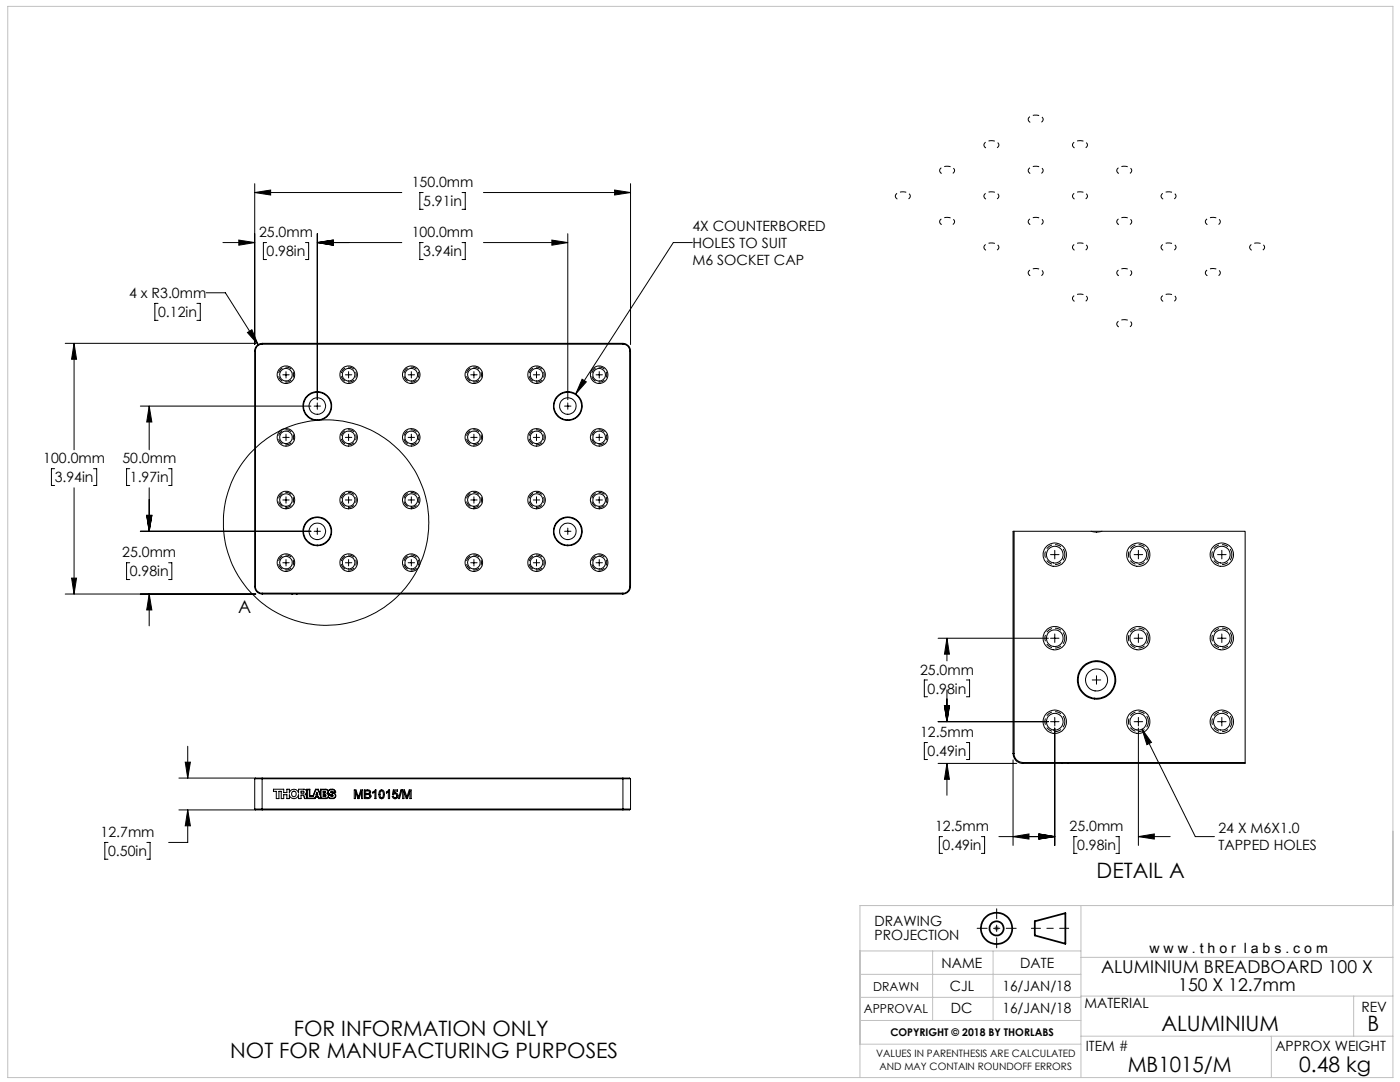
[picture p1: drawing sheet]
<svg xmlns="http://www.w3.org/2000/svg" width="279mm" height="216mm" viewBox="0 0 279 216" stroke-linecap="round" stroke-linejoin="round" font-family="sans-serif">
<g fill="none" stroke="#000" stroke-width=".35">
<path d="M206.5 183.8l6.1-1.6v6.1l-6.1-1.6z"/>
<circle cx="198.9" cy="185.2" r="3.1"/>
<circle cx="198.9" cy="185.2" r="1.4"/>
</g>
<path d="M198.4 185.2h1M198.5 184.9l.7 .7M198.9 184.7v1M199.2 184.9l-.7 .7" fill="none" stroke="#808080" stroke-width=".2"/>
<path d="M205.8 185.2h7.5" fill="none" stroke="#000" stroke-width=".2" stroke-dasharray="15.2 1.3 1.3 1.3" stroke-dashoffset="13.4"/>
<path d="M195 185.2h7.8M198.9 181.3v7.8" fill="none" stroke="#000" stroke-width=".2" stroke-dasharray="15.2 1.3 1.3 1.3" stroke-dashoffset="13.2"/>
<g fill="none" stroke="#c0c0c0" stroke-width=".2">
<path d="M1.6 1.3h276.4v213.7h-276.4zM171.6 189.8h44.1M171.6 199h44.1M171.6 194.4h44.1M186.1 189.8v13.8M198.2 189.8v13.8M215.7 198.8h62.3M215.7 180.7v34.3M215.7 191h62.3M270.2 198.8v8M278 180.7h-106.4v34.3M171.6 203.6h44.1"/>
<path d="M171.6 208.4h44.1M215.7 206.8h62.3M253.7 206.8v8.2"/>
</g>
<g fill="none" stroke="#000" stroke-width=".2" stroke-dasharray="1.3 .6" stroke-linecap="butt">
<path d="M178.9 39.6a.66 .66 0 0 1-.2-.7 .66 .66 0 0 1 .6-.4 1.96 1.96 0 0 1 2.3 .4v.5l-.3 .3M187.8 34.5a.66 .66 0 0 1-.3-.7 .66 .66 0 0 1 .6-.5 1.96 1.96 0 0 1 2.4 .5v.5l-.3 .3M196.6 29.4a.66 .66 0 0 1-.2-.7 .66 .66 0 0 1 .5-.5 1.96 1.96 0 0 1 2.4 .5v.5l-.3 .3M196.6 39.6a.66 .66 0 0 1-.2-.7 .66 .66 0 0 1 .5-.4 1.96 1.96 0 0 1 2.4 .4v.5l-.3 .3M205.5 24.3a.66 .66 0 0 1-.3-.7 .66 .66 0 0 1 .6-.5 1.96 1.96 0 0 1 2.4 .5l-.1 .5-.3 .3M205.5 34.5a.66 .66 0 0 1-.3-.7 .66 .66 0 0 1 .6-.5 1.96 1.96 0 0 1 2.4 .5l-.1 .5-.3 .3M214.3 29.4a.66 .66 0 0 1-.2-.7 .66 .66 0 0 1 .5-.5 1.96 1.96 0 0 1 2.4 .5v.5l-.3 .3M214.3 39.6a.66 .66 0 0 1-.2-.7 .66 .66 0 0 1 .5-.4 1.96 1.96 0 0 1 2.4 .4v.5l-.3 .3M223.1 34.5a.66 .66 0 0 1-.2-.7 .66 .66 0 0 1 .6-.5 1.96 1.96 0 0 1 2.3 .5v.5l-.3 .3M232 39.6a.66 .66 0 0 1-.3-.7 .66 .66 0 0 1 .6-.4 1.96 1.96 0 0 1 2.4 .4l-.1 .5-.2 .3M187.8 44.7a.66 .66 0 0 1-.3-.7 .66 .66 0 0 1 .6-.4 1.96 1.96 0 0 1 2.4 .4v.5l-.3 .3M196.6 49.8a.66 .66 0 0 1-.2-.7 .66 .66 0 0 1 .5-.4 1.96 1.96 0 0 1 2.4 .5v.4l-.3 .3"/>
<path d="M205.5 44.7a.66 .66 0 0 1-.3-.7 .66 .66 0 0 1 .6-.4 1.96 1.96 0 0 1 2.4 .4l-.1 .5-.3 .3M205.5 54.9a.66 .66 0 0 1-.3-.7 .66 .66 0 0 1 .6-.4 1.96 1.96 0 0 1 2.4 .5l-.1 .4-.3 .3M214.3 49.8a.66 .66 0 0 1-.2-.7 .66 .66 0 0 1 .5-.4 1.96 1.96 0 0 1 2.4 .5v.4l-.3 .3M223.1 44.7a.66 .66 0 0 1-.2-.7 .66 .66 0 0 1 .6-.4 1.96 1.96 0 0 1 2.3 .4v.5l-.3 .3M223.1 54.9a.66 .66 0 0 1-.2-.7 .66 .66 0 0 1 .6-.4 1.96 1.96 0 0 1 2.3 .5v.4l-.3 .3M232 49.8a.66 .66 0 0 1-.3-.7 .66 .66 0 0 1 .6-.4 1.96 1.96 0 0 1 2.4 .5l-.1 .4-.2 .3M240.8 44.7a.66 .66 0 0 1-.2-.7 .66 .66 0 0 1 .5-.4 1.96 1.96 0 0 1 2.4 .4v.5l-.3 .3M240.8 54.9a.66 .66 0 0 1-.2-.7 .66 .66 0 0 1 .5-.4 1.96 1.96 0 0 1 2.4 .5v.4l-.3 .3M249.6 49.8a.66 .66 0 0 1-.2-.7 .66 .66 0 0 1 .6-.4 1.96 1.96 0 0 1 2.4 .5l-.1 .4-.3 .3M214.3 60a.66 .66 0 0 1-.2-.7 .66 .66 0 0 1 .5-.4 1.96 1.96 0 0 1 2.4 .5v.4l-.3 .3M223.1 65.1a.66 .66 0 0 1-.2-.7 .66 .66 0 0 1 .6-.4 1.96 1.96 0 0 1 2.3 .5v.4l-.3 .3M232 60a.66 .66 0 0 1-.3-.7 .66 .66 0 0 1 .6-.4 1.96 1.96 0 0 1 2.4 .5l-.1 .4-.2 .3"/>
</g>
<path d="M212.5 110.7a2 2 0 0 0-2.8-1.9 2 2 0 0 0-.5 3.4 2 2 0 0 0 3.2-1l.1-.5M229.2 110.7a2 2 0 0 0-2.8-1.9 2 2 0 0 0-.5 3.4 2 2 0 0 0 3.2-1l.1-.5M245.9 110.7a2 2 0 0 0-2.9-1.9 2 2 0 0 0-.4 3.4 2 2 0 0 0 3.2-1l.1-.5M212.5 127.3a2 2 0 0 0-2.8-1.8 2 2 0 0 0-.5 3.4 2 2 0 0 0 3.2-1l.1-.6M229.2 127.3a2 2 0 0 0-2.8-1.8 2 2 0 0 0-.5 3.4 2 2 0 0 0 3.2-1l.1-.6M245.9 127.3a2 2 0 0 0-2.9-1.8 2 2 0 0 0-.4 3.4 2 2 0 0 0 3.2-1l.1-.6M212.5 144a2 2 0 0 0-2.8-1.8 2 2 0 0 0-.5 3.3 2 2 0 0 0 3.2-1l.1-.5M229.2 144a2 2 0 0 0-2.8-1.8 2 2 0 0 0-.5 3.3 2 2 0 0 0 3.2-1l.1-.5M245.9 144a2 2 0 0 0-2.9-1.8 2 2 0 0 0-.4 3.3 2 2 0 0 0 3.2-1l.1-.5" fill="none" stroke="#000" stroke-width=".2" stroke-dasharray="1.3 .6" stroke-dashoffset=".1" stroke-linecap="butt"/>
<g fill="none" stroke="#000" stroke-width=".2" stroke-dasharray="1.3 .6" stroke-dashoffset=".7" stroke-linecap="butt">
<path d="M58.6 74.8a1.5 1.5 0 0 0-2.2-1.4 1.5 1.5 0 0 0-.2 2.6 1.5 1.5 0 0 0 2.4-1.1v-.1M71.1 74.8a1.5 1.5 0 0 0-2.2-1.4 1.5 1.5 0 0 0-.2 2.6 1.5 1.5 0 0 0 2.4-1.1v-.1M83.6 74.8a1.5 1.5 0 0 0-2.2-1.4 1.5 1.5 0 0 0-.2 2.6 1.5 1.5 0 0 0 2.4-1.1v-.1M96.1 74.8a1.5 1.5 0 0 0-2.2-1.4 1.5 1.5 0 0 0-.2 2.6 1.5 1.5 0 0 0 2.4-1.1v-.1M108.6 74.8a1.5 1.5 0 0 0-2.2-1.4 1.5 1.5 0 0 0-.2 2.6 1.5 1.5 0 0 0 2.4-1.1v-.1M121.1 74.8a1.5 1.5 0 0 0-2.2-1.4 1.5 1.5 0 0 0-.2 2.6 1.5 1.5 0 0 0 2.4-1.1v-.1M58.6 99.8a1.5 1.5 0 0 0-2.2-1.4 1.5 1.5 0 0 0-.2 2.6 1.5 1.5 0 0 0 2.4-1.1v-.1M58.6 87.3a1.5 1.5 0 0 0-2.2-1.4 1.5 1.5 0 0 0-.2 2.6 1.5 1.5 0 0 0 2.4-1.1v-.1M71.1 99.8a1.5 1.5 0 0 0-2.2-1.4 1.5 1.5 0 0 0-.2 2.6 1.5 1.5 0 0 0 2.4-1.1v-.1M71.1 87.3a1.5 1.5 0 0 0-2.2-1.4 1.5 1.5 0 0 0-.2 2.6 1.5 1.5 0 0 0 2.4-1.1v-.1M83.6 99.8a1.5 1.5 0 0 0-2.2-1.4 1.5 1.5 0 0 0-.2 2.6 1.5 1.5 0 0 0 2.4-1.1v-.1M83.6 87.3a1.5 1.5 0 0 0-2.2-1.4 1.5 1.5 0 0 0-.2 2.6 1.5 1.5 0 0 0 2.4-1.1v-.1"/>
<path d="M96.1 99.8a1.5 1.5 0 0 0-2.2-1.4 1.5 1.5 0 0 0-.2 2.6 1.5 1.5 0 0 0 2.4-1.1v-.1M96.1 87.3a1.5 1.5 0 0 0-2.2-1.4 1.5 1.5 0 0 0-.2 2.6 1.5 1.5 0 0 0 2.4-1.1v-.1M108.6 99.8a1.5 1.5 0 0 0-2.2-1.4 1.5 1.5 0 0 0-.2 2.6 1.5 1.5 0 0 0 2.4-1.1v-.1M108.6 87.3a1.5 1.5 0 0 0-2.2-1.4 1.5 1.5 0 0 0-.2 2.6 1.5 1.5 0 0 0 2.4-1.1v-.1M121.1 99.8a1.5 1.5 0 0 0-2.2-1.4 1.5 1.5 0 0 0-.2 2.6 1.5 1.5 0 0 0 2.4-1.1v-.1M121.1 87.3a1.5 1.5 0 0 0-2.2-1.4 1.5 1.5 0 0 0-.2 2.6 1.5 1.5 0 0 0 2.4-1.1v-.1M58.6 112.3a1.5 1.5 0 0 0-2.2-1.4 1.5 1.5 0 0 0-.2 2.6 1.5 1.5 0 0 0 2.4-1.1v-.1M71.1 112.3a1.5 1.5 0 0 0-2.2-1.4 1.5 1.5 0 0 0-.2 2.6 1.5 1.5 0 0 0 2.4-1.1v-.1M83.6 112.3a1.5 1.5 0 0 0-2.2-1.4 1.5 1.5 0 0 0-.2 2.6 1.5 1.5 0 0 0 2.4-1.1v-.1M96.1 112.3a1.5 1.5 0 0 0-2.2-1.4 1.5 1.5 0 0 0-.2 2.6 1.5 1.5 0 0 0 2.4-1.1v-.1M108.6 112.3a1.5 1.5 0 0 0-2.2-1.4 1.5 1.5 0 0 0-.2 2.6 1.5 1.5 0 0 0 2.4-1.1v-.1M121.1 112.3a1.5 1.5 0 0 0-2.2-1.4 1.5 1.5 0 0 0-.2 2.6 1.5 1.5 0 0 0 2.4-1.1v-.1"/>
</g>
<g fill="none" stroke="#000" stroke-width=".2">
<path d="M50.8 38.4h29.4M50.8 36.7v32.1M50.8 38.4l3.2-.5v1zM84.5 38.4h-.7v3.4h.7M92.2 38.4h.7v3.4h-.7M96.5 38.4h29.3M122.7 37.9l3.1 .5-3.1 .5zM125.8 36.7v32.1M41.2 58.4h3.8l6.5 10.4M44.5 48.4h6.3M47.7 47.9l3.1 .5-3.1 .5zM53.2 48.4h-.6v3.4h.6"/>
<path d="M61 48.4h.6v3.4h-.6M63.3 46.6v33.2M63.3 48.4h16.9M63.3 48.4l3.2-.5v1zM84.5 48.4h-.7v3.4h.7M92.2 48.4h.7v3.4h-.7M96.5 48.4h16.8M110.1 47.9l3.2 .5-3.2 .5zM113.3 46.6v33.2M138.2 48.4h-3.8l-19.5 30.2M13 68.5h38M14.8 68.5v21.2"/>
<path d="M14.8 68.5l.5 3.2h-1zM31.5 60.5h-.6v3.4h.6M39.3 60.5h.7v3.4h-.7M49.4 66.4l.9-.6 1.2 3zM50.8 70v47M50.8 70h.2M51 70v47M52.3 68.7a1.33 1.33 0 0 0-1.3 1.3M52.3 68.5a1.51 1.51 0 0 0-1.5 1.5M52.3 68.5h72M52.3 68.7h72M52.3 68.5v.2"/>
<path d="M56.4 74.8h1.3M57.1 74.2v1.2M68.9 74.8h1.3M69.6 74.2v1.2M81.5 74.8h1.2M82.1 74.2v1.2M93.9 74.8h1.3M94.6 74.2v1.2M106.4 74.8h1.3M107.1 74.2v1.2M116.2 75.7l.8 .5-2.1 2.4zM119 74.8h1.2"/>
<path d="M119.6 74.2v1.2M124.3 68.7a1.33 1.33 0 0 1 1.4 1.3M124.3 68.5a1.57 1.57 0 0 1 1.5 1.5M124.3 68.5v.2M125.7 70v47M125.7 70h.1M125.8 70v47M10.9 93.5h-.6v3.4h.6M14.8 97.3v21.2M18.7 93.5h.6v3.4h-.6M25.9 93.5h-.6v3.4h.6M28 81h34.1"/>
<path d="M29.8 81v8.7M29.8 97.3v8.7M29.8 81l.5 3.2h-1zM33.7 93.5h.6v3.4h-.6M56.4 99.8h1.3M56.4 87.3h1.3M57.1 86.6v1.3M57.1 99.1v1.3M62.7 81h1.3M63.3 80.4v1.3M68.9 99.8h1.3M68.9 87.3h1.3"/>
<path d="M69.6 86.6v1.3M69.6 99.1v1.3M81.5 99.8h1.2M81.5 87.3h1.2M82.1 86.6v1.3M82.1 99.1v1.3M93.9 99.8h1.3M93.9 87.3h1.3M94.6 86.6v1.3M94.6 99.1v1.3M106.4 99.8h1.3M106.4 87.3h1.3"/>
<path d="M107.1 86.6v1.3M107.1 99.1v1.3M112.7 81h1.2M113.3 80.4v1.3M119 99.8h1.2M119 87.3h1.2M119.6 86.6v1.3M119.6 99.1v1.3M13 118.5h38M14.3 115.4h1l-.5 3.1zM25.9 112.3h-.6v3.3h.6M28 106h34.1"/>
<path d="M29.3 102.8h1l-.5 3.2zM29.8 118.5v6.4M29.8 118.5l.5 3.2h-1zM33.7 112.3h.6v3.3h-.6M50.8 117a1.51 1.51 0 0 0 1.5 1.5M50.8 117h.2M51 117a1.33 1.33 0 0 0 1.3 1.4M52.3 118.5h72M52.3 118.4h72M52.3 118.4v.1M56.4 112.3h1.3M57.1 111.7v1.2"/>
<path d="M58.2 118.5h.1M59.1 118.5h.1M62.7 106h1.3M63.3 105.4v1.2M68.9 112.3h1.3M69.6 111.7v1.2M81.5 112.3h1.2M82.1 111.7v1.2M93.9 112.3h1.3M94.6 111.7v1.2M106.4 112.3h1.3M107.1 111.7v1.2"/>
<path d="M112.7 106h1.2M113.3 105.4v1.2M119 112.3h1.2M119.6 111.7v1.2M124.3 118.4v.1M125.7 117a1.33 1.33 0 0 1-1.4 1.4M125.7 117h.1M125.8 117a1.57 1.57 0 0 1-1.5 1.5M202.4 106v44.4M209.7 110.7h1.6M210.5 109.8v1.7M217.7 106l1.1 .2 1.2-.2"/>
<path d="M226.3 110.7h1.7M227.2 109.8v1.7M243 110.7h1.7M243.8 109.8v1.7M185.1 135.7h-.6v3.3h.6M187.2 127.4h22M189 127.4v4.5M189 137.7v6.3M189 127.4l.5 3.1h-1zM192.9 135.7h.6v3.3h-.6M209.7 127.4h1.6M210.5 126.5v1.7"/>
<path d="M218 135.7h1.7M218.8 134.8v1.7M226.3 127.4h1.7M227.2 126.5v1.7M243 127.4h1.7M243.8 126.5v1.7M35.7 155.3h15.3M37 152.1h1l-.5 3.2zM37.5 148.9v6.4M50.8 155.4h75M50.8 155.4v6M52.3 155.3h-1.3l-.2 .1"/>
<path d="M52.3 155.3h72M52.3 155.3v6.3M54.6 157.5h2v.7h.7v-.7h.4v.7a.94 .94 0 0 1 1-.7 .94 .94 0 0 1 .9 .7v-.7h1a.52 .52 0 0 1 .6 .4 .52 .52 0 0 1-.3 .6l.2 .2 .1 .5v-1.7h.6v1.3h.7l.5-1.3h.5l.5 1.1v-1.1h1.1l.4 .3 .3-.3h.2a.72 .72 0 0 1 1 .6l-.9-.1 .2 .2a.61 .61 0 0 1 .6 .4 .61 .61 0 0 1-.4 .7h-.7a.28 .28 0 0 0-.3-.2 .28 .28 0 0 0-.3 .2h-1.6l-.1-.3h-.5l-.1 .3h-2.1l-.2-.6-.5-.1v.7h-.5v-.7a.94 .94 0 0 1-.9 .7 .94 .94 0 0 1-1-.7v.7h-.4v-.7h-.7v.7h-.5v-1.4h-.4v1.4h-.6v-1.4h-.5zM60.1 157.9h.4a.19 .19 0 0 1 .2 .2 .19 .19 0 0 1-.2 .2h-.4zM61.3 157.6h.4v1.3h.8l.5-1.3h.5l.6 1.6v-1.6h.9a.41 .41 0 0 1 .4 .3 .41 .41 0 0 1-.1 .4l.2 .4h.4a.24 .24 0 0 0 .3 .3 .24 .24 0 0 0 .2-.4l-.7-.2a.47 .47 0 0 1-.1-.6 .47 .47 0 0 1 .4-.2l.7 .1 .2 .3h-.5a.18 .18 0 0 0-.2-.1 .18 .18 0 0 0-.1 .3h.2a.54 .54 0 0 1 .5 .5 .54 .54 0 0 1-.3 .6l-.6-.1-.4-.3-.3 .3h-1.5l-.2-.2h-.5l-.2 .2h-1.5zM63.3 158.4v.2h-.1zM63.3 158.1l.1 .5h-.4zM64.5 157.9h.3a.18 .18 0 0 1 .2 .2 .18 .18 0 0 1-.2 .2h-.3zM64.5 158.6h.4a.18 .18 0 0 1 .2 .2 .18 .18 0 0 1-.2 .1h-.4zM64.6 158l.3 .1-.3 .1zM64.6 158.6l.4 .2h-.4zM65.5 158.2l.3 .4h-.2z"/>
<path d="M66 158.6l.4 .2-.3 .1zM70.7 157.6h.3l.5 1.5 .5-1.5h.4v1.7h-.3v-1.4l-.5 1.4h-.2l-.5-1.4v1.4h-.2zM72.7 157.6h.7a.44 .44 0 0 1 .5 .3 .44 .44 0 0 1-.2 .5 .49 .49 0 0 1 .3 .7 .49 .49 0 0 1-.6 .2h-.7zM73 158.5h.4a.32 .32 0 0 1 .4 .3 .32 .32 0 0 1-.4 .3h-.4zM73 157.8h.3a.3 .3 0 0 1 .4 .3 .3 .3 0 0 1-.4 .3h-.3zM74.4 158l.6-.4v1.7h-.2v-1.3l-.4 .3zM75.9 157.7a.62 .62 0 0 1 .7 .1 .62 .62 0 0 1 .1 .7 .59 .59 0 0 1-.2 .8 .59 .59 0 0 1-.8-.3l-.1-.8zM76 157.8h.2a.85 .85 0 0 1 0 1.4 .94 .94 0 0 1-.2-1.4zM77.1 158l.7-.4v1.7h-.3v-1.3l-.4 .3zM78.5 157.6h.8v.3h-.6l-.1 .4a.57 .57 0 0 1 .8 .3 .57 .57 0 0 1-.4 .8 .57 .57 0 0 1-.7-.5h.2a.38 .38 0 0 0 .5 .2 .38 .38 0 0 0 .2-.5 .38 .38 0 0 0-.5-.2l-.4 .1zM80 157.6h.2l-.5 1.7h-.2zM80.4 157.6h.3l.5 1.5 .5-1.5h.4v1.7h-.3v-1.4l-.5 1.4h-.2l-.5-1.4v1.4h-.2z"/>
<path d="M124.3 155.3h1.4l.1 .1M124.3 155.3v6.3M125.8 155.4v6M185.1 148.2h-.6v3.4h.6M187.2 144h22M187.2 152.3h15.7M188.5 140.8h1l-.5 3.2zM189 152.3v6.4M189 152.3l.5 3.2h-1zM192.9 148.2h.6v3.4h-.6M202.2 151.6v17.1M202.2 150.4a1.93 1.93 0 0 0 2 1.9"/>
<path d="M202.2 150.4v-44.4h46.3v46.3h-44.3M202.2 150.4h.2M202.4 150.4a1.75 1.75 0 0 0 1.8 1.8M204.2 152.2h44.3M204.2 152.2v.1M209.7 144h1.6M210.5 143.2v1.7M210.5 145.3v23.4M212 152.3v.1M213.2 152.3v.1M226.3 144h1.7M227.2 145.3v23.4"/>
<path d="M227.2 143.2v1.7M227.9 145.5l10.6 21.4h3.9M227.9 145.5l1.9 2.6-.9 .5zM243 144h1.7M243.8 143.2v1.7M21.6 168.1h-.7v3.3h.7M29.3 168.1h.7v3.3h-.7M35.7 161.6h15.3M37.5 161.6v6.5h-3.8M37.5 161.6l.5 3.2h-1zM50.8 161.4h75M50.8 161.4l.2 .2h1.3"/>
<path d="M52.3 161.6h72M125.8 161.4l-.1 .2h-1.4M188.1 166.9h-.6v3.4h.6M195.9 166.9h.6v3.4h-.6M199.4 166.9h11.1M202.2 166.9l3.2-.5v1zM207.3 166.4l3.2 .5-3.2 .5zM214.9 166.9h-.6v3.4h.6M222.7 166.9h.6v3.4h-.6M227.2 166.9h6.3M227.2 166.9l3.2-.5v1z"/>
<circle cx="57.1" cy="74.8" r="1.75"/>
<circle cx="57.1" cy="74.8" r="1.25"/>
<circle cx="69.6" cy="74.8" r="1.25"/>
<circle cx="69.6" cy="74.8" r="1.74"/>
<circle cx="82.1" cy="74.8" r="1.24"/>
<circle cx="82.1" cy="74.8" r="1.75"/>
<circle cx="94.6" cy="74.8" r="1.75"/>
<circle cx="94.6" cy="74.8" r="1.25"/>
<circle cx="107.1" cy="74.8" r="1.25"/>
<circle cx="107.1" cy="74.8" r="1.74"/>
<circle cx="119.6" cy="74.8" r="1.24"/>
<circle cx="119.6" cy="74.8" r="1.75"/>
<circle cx="57.1" cy="87.3" r="1.75"/>
<circle cx="57.1" cy="99.8" r="1.76"/>
<circle cx="57.1" cy="99.8" r="1.27"/>
<circle cx="57.1" cy="87.3" r="1.25"/>
<circle cx="63.3" cy="81" r="2.87"/>
<circle cx="63.3" cy="81" r="2.76"/>
<circle cx="63.3" cy="81" r="1.65"/>
<circle cx="69.6" cy="87.3" r="1.25"/>
<circle cx="69.6" cy="99.8" r="1.27"/>
<circle cx="69.6" cy="87.3" r="1.74"/>
<circle cx="69.6" cy="99.8" r="1.75"/>
<circle cx="82.1" cy="87.3" r="1.24"/>
<circle cx="82.1" cy="99.8" r="1.26"/>
<circle cx="82.1" cy="87.3" r="1.75"/>
<circle cx="82.1" cy="99.8" r="1.76"/>
<circle cx="94.6" cy="87.3" r="1.75"/>
<circle cx="94.6" cy="99.8" r="1.76"/>
<circle cx="94.6" cy="99.8" r="1.27"/>
<circle cx="94.6" cy="87.3" r="1.25"/>
<circle cx="107.1" cy="99.8" r="1.27"/>
<circle cx="107.1" cy="87.3" r="1.25"/>
<circle cx="107.1" cy="87.3" r="1.74"/>
<circle cx="107.1" cy="99.8" r="1.75"/>
<circle cx="113.3" cy="81" r="2.88"/>
<circle cx="113.3" cy="81" r="2.75"/>
<circle cx="113.3" cy="81" r="1.65"/>
<circle cx="119.6" cy="87.3" r="1.24"/>
<circle cx="119.6" cy="99.8" r="1.26"/>
<circle cx="119.6" cy="87.3" r="1.75"/>
<circle cx="119.6" cy="99.8" r="1.76"/>
<circle cx="57.1" cy="112.3" r="1.75"/>
<circle cx="57.1" cy="112.3" r="1.25"/>
<circle cx="63.3" cy="106" r="2.87"/>
<circle cx="63.3" cy="106" r="2.75"/>
<circle cx="63.3" cy="106" r="1.65"/>
<circle cx="65.1" cy="104.3" r="20.5"/>
<circle cx="69.6" cy="112.3" r="1.25"/>
<circle cx="69.6" cy="112.3" r="1.74"/>
<circle cx="82.1" cy="112.3" r="1.24"/>
<circle cx="82.1" cy="112.3" r="1.75"/>
<circle cx="94.6" cy="112.3" r="1.75"/>
<circle cx="94.6" cy="112.3" r="1.25"/>
<circle cx="107.1" cy="112.3" r="1.25"/>
<circle cx="107.1" cy="112.3" r="1.74"/>
<circle cx="113.3" cy="106" r="2.88"/>
<circle cx="113.3" cy="106" r="2.74"/>
<circle cx="113.3" cy="106" r="1.65"/>
<circle cx="119.6" cy="112.3" r="1.24"/>
<circle cx="119.6" cy="112.3" r="1.75"/>
<circle cx="210.5" cy="110.7" r="1.67"/>
<circle cx="210.5" cy="110.7" r="2.33"/>
<circle cx="227.2" cy="110.7" r="1.67"/>
<circle cx="227.2" cy="110.7" r="2.34"/>
<circle cx="243.8" cy="110.7" r="1.67"/>
<circle cx="243.8" cy="110.7" r="2.33"/>
<circle cx="210.5" cy="127.3" r="1.66"/>
<circle cx="210.5" cy="127.3" r="2.32"/>
<circle cx="218.8" cy="135.7" r="2.2"/>
<circle cx="218.8" cy="135.7" r="3.7"/>
<circle cx="218.9" cy="135.7" r="3.8"/>
<circle cx="227.2" cy="127.3" r="2.33"/>
<circle cx="227.2" cy="127.3" r="1.66"/>
<circle cx="243.8" cy="127.3" r="1.66"/>
<circle cx="243.8" cy="127.3" r="2.32"/>
<circle cx="58.6" cy="158.4" r=".52"/>
<circle cx="210.5" cy="144" r="1.68"/>
<circle cx="210.5" cy="144" r="2.33"/>
<circle cx="227.2" cy="144" r="2.34"/>
<circle cx="227.2" cy="144" r="1.68"/>
<circle cx="243.8" cy="144" r="1.68"/>
<circle cx="243.8" cy="144" r="2.33"/>
</g>
<g fill="none" stroke="#000" stroke-width=".2" stroke-dasharray="1.3 .6">
<path d="M179 39.7l-.1-.1M187.9 34.6l-.1-.1M196.7 29.5l-.1-.1M196.7 39.7l-.1-.1M205.5 24.4v-.1M205.5 34.6v-.1M214.4 29.5l-.1-.1M214.4 39.7l-.1-.1M223.2 34.6l-.1-.1M232.1 39.7l-.1-.1M187.9 44.8l-.1-.1M196.7 49.9l-.1-.1"/>
<path d="M205.5 44.8v-.1M205.5 55v-.1M214.4 49.9l-.1-.1M223.2 44.8l-.1-.1M223.2 55l-.1-.1M232.1 49.9l-.1-.1M240.9 44.8l-.1-.1M240.9 55l-.1-.1M249.7 49.9l-.1-.1M214.4 60.1l-.1-.1M223.2 65.2l-.1-.1M232.1 60.1l-.1-.1"/>
</g>
<path d="M14.8 68.5l.5 3.2h-1zM14.3 115.4h1l-.5 3.1zM29.8 81l.5 3.2h-1zM29.3 102.8h1l-.5 3.2zM50.8 38.4l3.2-.5v1zM122.7 37.9l3.1 .5-3.1 .5zM63.3 48.4l3.2-.5v1zM110.1 47.9l3.2 .5-3.2 .5zM63.3 48.4l3.2-.5v1zM47.7 47.9l3.1 .5-3.1 .5zM29.8 118.5l.5 3.2h-1zM29.3 102.8h1l-.5 3.2zM116.2 75.7l-1.3 2.9 2.1-2.4zM49.4 66.4l2.1 2.4-1.2-3zM37 152.1h1l-.5 3.2zM37.5 161.6l.5 3.2h-1zM207.3 166.4l3.2 .5-3.2 .5zM202.2 166.9l3.2-.5v1zM207.3 166.4l3.2 .5-3.2 .5zM227.2 166.9l3.2-.5v1zM188.5 140.8h1l-.5 3.2zM189 152.3l.5 3.2h-1zM189 127.4l.5 3.1h-1zM188.5 140.8h1l-.5 3.2zM227.9 145.5l1 3.1 .9-.5z" fill="#000"/>
<g font-size="4.2">
<text x="218.9" y="175.2">DETAIL A</text>
<text x="58.6" y="206.8">FOR INFORMATION ONLY</text>
<text x="231.8" y="205.7">ALUMINIUM</text>
<text x="272.9" y="205.7">B</text>
<text x="45.9" y="211">NOT FOR MANUFACTURING PURPOSES</text>
<text x="225.1" y="213.9">MB1015/M</text>
<text x="259.3" y="213.9">0.48 kg</text>
</g>
<g font-size="3.5">
<text x="47.5" y="122.4">A</text>
<text x="219.7" y="194.1">ALUMINIUM BREADBOARD 100 X</text>
<text x="235.2" y="197.7">150 X 12.7mm</text>
</g>
<g font-size="2.8">
<text x="82.2" y="37.4">150.0mm</text>
<text x="84.5" y="41.1">5.91in</text>
<text x="51.7" y="47.4">25.0mm</text>
<text x="82.2" y="47.4">100.0mm</text>
<text x="138.2" y="46.1">4X COUNTERBORED</text>
<text x="53.2" y="51.1">0.98in</text>
<text x="84.5" y="51.1">3.94in</text>
<text x="138.2" y="49.5">HOLES TO SUIT</text>
<text x="138.2" y="52.8">M6 SOCKET CAP</text>
<text x="25.8" y="59.5">4 x R3.0mm</text>
<text x="31.6" y="63.3">0.12in</text>
<text x="8.6" y="92.5">100.0mm</text>
<text x="24.4" y="92.5">50.0mm</text>
<text x="10.9" y="96.3">3.94in</text>
<text x="25.9" y="96.3">1.97in</text>
<text x="24.4" y="111.2">25.0mm</text>
<text x="25.9" y="115">0.98in</text>
<text x="183.6" y="134.6">25.0mm</text>
<text x="185.1" y="138.4">0.98in</text>
<text x="183.6" y="147.1">12.5mm</text>
<text x="185.1" y="150.9">0.49in</text>
<text x="20.1" y="167">12.7mm</text>
<text x="186.6" y="165.9">12.5mm</text>
<text x="213.5" y="165.9">25.0mm</text>
<text x="243.2" y="166.3">24 X M6X1.0</text>
<text x="21.6" y="170.8">0.50in</text>
<text x="188.1" y="169.7">0.49in</text>
<text x="215" y="169.7">0.98in</text>
<text x="243.2" y="169.7">TAPPED HOLES</text>
<text x="174.5" y="184.8">DRAWING</text>
<text x="174.5" y="187.6">PROJECTION</text>
<text x="229.4" y="190.2">w w w . t h o r l a b s . c o m</text>
<text x="187.9" y="193.2">NAME</text>
<text x="189.6" y="197.7">CJL</text>
<text x="200.1" y="197.7">16/JAN/18</text>
<text x="203.6" y="193.2">DATE</text>
<text x="189.8" y="202.2">DC</text>
<text x="200.1" y="202.2">16/JAN/18</text>
<text x="216.4" y="201.2">MATERIAL</text>
<text x="271.7" y="201.8">REV</text>
<text x="216.7" y="209.7">ITEM #</text>
<text x="254.5" y="209.7">APPROX WEIGHT</text>
</g>
<g font-size="2.5">
<text x="174.2" y="197.7">DRAWN</text>
<text x="172.4" y="202.2">APPROVAL</text>
</g>
<text font-size="2.1" x="177.7" y="206.8">COPYRIGHT © 2018 BY THORLABS</text>
<g font-size="2">
<text x="174.8" y="211">VALUES IN PARENTHESIS ARE CALCULATED</text>
<text x="175.5" y="213.5">AND MAY CONTAIN ROUNDOFF ERRORS</text>
</g>
</svg>
